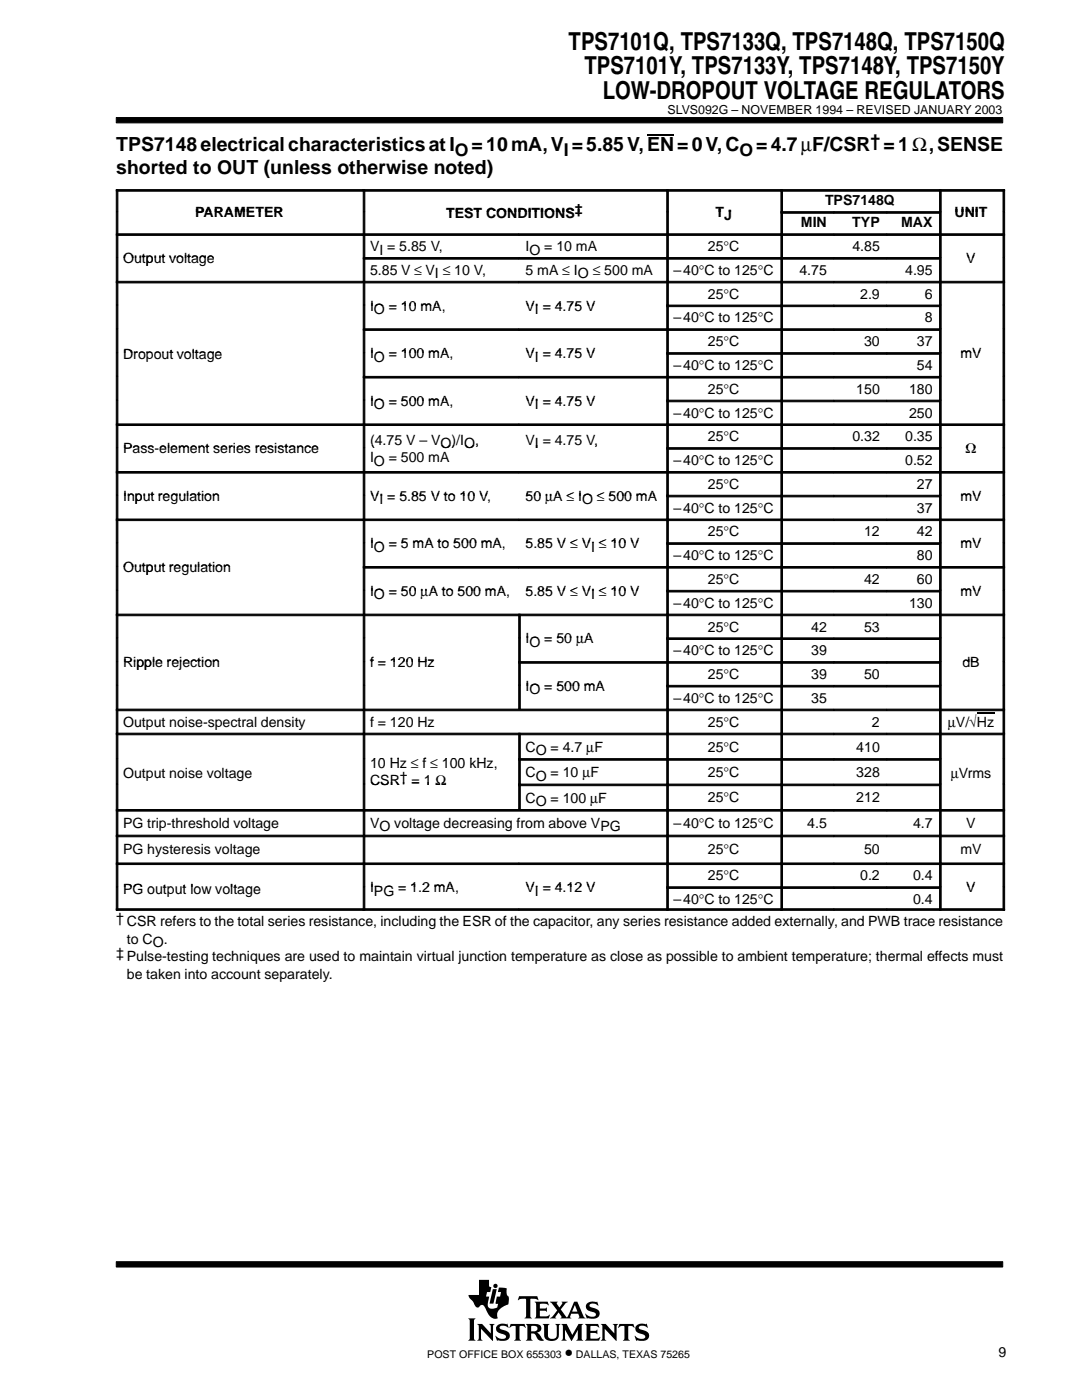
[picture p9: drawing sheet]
<svg xmlns="http://www.w3.org/2000/svg" width="216mm" height="279mm" viewBox="0 0 216 279" stroke-linecap="round" stroke-linejoin="round" font-family="sans-serif">
<g fill="#000" stroke="#000" stroke-width=".2">
<path d="M23.2 23.5h176.9v1h-176.9z" fill-rule="evenodd"/>
<path d="M23.2 251.8h176.9v1.1h-176.9z" fill-rule="evenodd"/>
</g>
<g fill="#000">
<path d="M98.3 257.3h.8l-.6 2.9h-.8z"/>
<path d="M93.4 263.1h1.5l-.3 .4v3.7l.3 .4h-1.5l.3-.4v-3.7z" fill-rule="evenodd"/>
<path d="M95.2 264.2h1l1.7 1.9v-1.5l-.3-.4h1.1l-.3 .4v3l-2.4-2.4v2l.3 .4h-1.1l.3-.6v-2.3z" fill-rule="evenodd"/>
<path d="M95.6 255.4h2v1.3l.4 .2-.2 1h-.6l-.2 .9h.6l-.3 1.2 .1 .7a.9 .9 0 0 0 1.2 .4l.6-.1 .2-.8-.5-.1 .2-1.3h.7l.2-.9h-.7l.3-1 1.5 .2v1.1l.2 .4 .2 .2v.7a.81 .81 0 0 1-.6 1 2.73 2.73 0 0 0-1.7 1.7l.1 .9h-.1a1.81 1.81 0 0 1-2.1-1.5l-.3-.6a.7 .7 0 0 0-.6-.6 .7 .7 0 0 0-.7 .5 1.12 1.12 0 0 1-1.1-1l-.7-.8-.2-.7h2.1z" fill-rule="evenodd"/>
<path d="M99.2 264.6a1.71 1.71 0 0 1 1.7-.4l.2 .1 .1-.1 .3 .8-.6-.3-.8-.1a.41 .41 0 0 0-.4 .5 .41 .41 0 0 0 .5 .3 1.29 1.29 0 0 1 1.5 1.4 1.08 1.08 0 0 1-1.2 .8l-1.1-.1-.2 .1-.4-1 .8 .5 .5 .1 .6-.1 .3-.2a.72 .72 0 0 0-.9-.7 .99 .99 0 0 1-1-.5 .99 .99 0 0 1 .1-1.1z" fill-rule="evenodd"/>
<path d="M101.9 264.2h2.8l.2 .8-.7-.4h-.4l-.1 .2v2.4l.3 .4h-1.4l.3-.4v-2.4l-.1-.2h-.5l-.7 .4z" fill-rule="evenodd"/>
<path d="M103.6 258.7h3.6l.2 .8-.4-.3-1.2 .1v3.5l.3 .3h-1.4l.2-.2 .1-.3v-3.2l-.1-.2h-.8l-.7 .3z" fill-rule="evenodd"/>
<path d="M104.9 264.2h1.9a.9 .9 0 0 1 1 .4 .9 .9 0 0 1 0 1.1l-.7 .2 .5 .4 .9 1.2a1.2 1.2 0 0 1-1.6-1l-.3-.3-.6-.1v1l.3 .5h-1.4l.3-.6v-2.3z" fill-rule="evenodd"/>
<path d="M106.7 259.8h2.6l.1 .7-.5-.3-1.2 .1v.8h1.1l.3-.2v.9l-.4-.2h-1v1l.2 .1h1.2l.5-.3h.1l-.2 .7h-2.8l.3-.5v-2.3z" fill-rule="evenodd"/>
<path d="M108.3 264.2h1.3l-.3 .4v2a.65 .65 0 0 0 .7 .6h.6l.4-.4 .1-2.1-.3-.5h1l-.3 .4v1.8a1.54 1.54 0 0 1-2.4 1l-.5-.7v-2.1z" fill-rule="evenodd"/>
<path d="M112 264.2h1.1l1.1 2.2 1.2-2.2h1l-.3 .4v2.6l.3 .4h-1.4l.3-.4v-1.8l-1.3 2.2-1.3-2.2v1.7l.4 .5h-1.1l.3-.6v-2.3z" fill-rule="evenodd"/>
<path d="M109.7 259.8h1.6l-.2 .3 .5 .8 .6-.8-.1-.3h1.2l-.4 .3-1 1.2 1.2 1.6 1.5-3.1h.6l1.2 2.9 .4 .4-1.4-.1a.22 .22 0 0 0 .2-.1 .22 .22 0 0 0 0-.3l-.2-.4h-1.4l-.2 .7 .2 .2h-2.2l.2-.3-.5-.9-.7 .9 .2 .3h-1.3l.6-.4 .9-1.2z" fill-rule="evenodd"/>
<path d="M117.1 260.2a2.08 2.08 0 0 1 1.9-.3l.2-.2 .1 .9a1.22 1.22 0 0 0-1.7-.1 .82 .82 0 0 0 .9 .6 1.06 1.06 0 0 1 1.2 1.1 1.06 1.06 0 0 1-1.2 1l-1.2-.1-.2 .1-.3-1 .8 .5 .8 .1a.46 .46 0 0 0 .5-.5 .46 .46 0 0 0-.5-.4l-.2-.1a1.11 1.11 0 0 1-1.2-1.5z" fill-rule="evenodd"/>
<path d="M116.7 264.2h2.6l.2 .8-.6-.4-1.1 .1v.9h1.1l.3-.2v.9l-.4-.3h-1v1.1l1.3 .1 .7-.4-.3 .8h-2.8l.3-.4v-2.6z" fill-rule="evenodd"/>
<path d="M119.9 264.2h1l1.7 1.9v-1.5l-.3-.4h1l-.3 .4v3l-2.3-2.4v2l.3 .4h-1.1l.3-.4v-2.6z" fill-rule="evenodd"/>
<path d="M123.6 264.2h2.8l.2 .8-.6-.4h-.5l-.1 .2v2.4l.3 .4h-1.4l.3-.4v-2.4l-.1-.2h-.5l-.7 .4z" fill-rule="evenodd"/>
<path d="M127 264.6a1.74 1.74 0 0 1 1.6-.4l.3 .1 .1-.1 .3 .8h-.1a1.2 1.2 0 0 0-1.7-.1 1.47 1.47 0 0 0 1.3 .7 1.03 1.03 0 0 1 .7 1.2 1.03 1.03 0 0 1-1.2 .8l-1.1-.1-.2 .1-.4-1 .9 .5 .9 .1a.45 .45 0 0 0 .4-.6 .45 .45 0 0 0-.6-.3l-.2-.1a1.11 1.11 0 0 1-1.2-1.4z" fill-rule="evenodd"/>
<circle cx="98.9" cy="256.6" r=".43"/>
</g>
<g fill="#fff">
<path d="M114.7 260.4l.5 1.4h-1z"/>
<path d="M106 264.7l.6-.1a.56 .56 0 0 1 .6 .5 .56 .56 0 0 1-.6 .6h-.6z" fill-rule="evenodd"/>
</g>
<path d="M129.1 26.9h5.4" fill="none" stroke="#000" stroke-width=".24"/>
<g fill="#000" stroke="#000" stroke-width=".2">
<path d="M23.2 37.8h.3v4.4h-.3z" fill-rule="evenodd"/>
<path d="M23.2 37.8h49.3v.4h-49.3z" fill-rule="evenodd"/>
<path d="M72.5 37.8h.3v4.4h-.3z" fill-rule="evenodd"/>
<path d="M72.5 37.8h60.5v.4h-60.5z" fill-rule="evenodd"/>
<path d="M133 37.8h.4v4.4h-.4z" fill-rule="evenodd"/>
<path d="M133 37.8h22.8v.4h-22.8z" fill-rule="evenodd"/>
<path d="M155.8 37.8h.3v4.4h-.3z" fill-rule="evenodd"/>
<path d="M155.8 37.8h31.7v.4h-31.7z" fill-rule="evenodd"/>
<path d="M187.5 37.8h.3v4.4h-.3z" fill-rule="evenodd"/>
<path d="M187.5 37.8h13v.4h-13z" fill-rule="evenodd"/>
<path d="M200.1 37.8h.4v4.4h-.4z" fill-rule="evenodd"/>
<path d="M23.2 42.2h.3v4.4h-.3z" fill-rule="evenodd"/>
<path d="M23.2 46.7h.3v4.7h-.3z" fill-rule="evenodd"/>
<path d="M23.2 46.7h49.3v.3h-49.3z" fill-rule="evenodd"/>
<path d="M23.2 51.4h.3v4.7h-.3z" fill-rule="evenodd"/>
<path d="M23.2 56.1h.3v4.8h-.3z" fill-rule="evenodd"/>
<path d="M23.2 56.1h49.3v.4h-49.3z" fill-rule="evenodd"/>
<path d="M72.5 42.2h.3v4.4h-.3z" fill-rule="evenodd"/>
<path d="M72.5 46.7h.3v4.7h-.3z" fill-rule="evenodd"/>
<path d="M72.5 46.7h31v.3h-31z" fill-rule="evenodd"/>
<path d="M72.5 51.4h.3v4.7h-.3z" fill-rule="evenodd"/>
<path d="M72.5 51.4h31v.3h-31z" fill-rule="evenodd"/>
<path d="M72.5 56.1h.3v4.8h-.3z" fill-rule="evenodd"/>
<path d="M72.5 56.1h31v.4h-31z" fill-rule="evenodd"/>
<path d="M103.5 46.7h29.5v.3h-29.5z" fill-rule="evenodd"/>
<path d="M103.5 51.4h29.5v.3h-29.5z" fill-rule="evenodd"/>
<path d="M103.5 56.1h29.5v.4h-29.5z" fill-rule="evenodd"/>
<path d="M133 42.2h.4v4.4h-.4z" fill-rule="evenodd"/>
<path d="M133 46.7h.4v4.7h-.4z" fill-rule="evenodd"/>
<path d="M133 46.7h22.8v.3h-22.8z" fill-rule="evenodd"/>
<path d="M133 51.4h.4v4.7h-.4z" fill-rule="evenodd"/>
<path d="M133 51.4h22.8v.3h-22.8z" fill-rule="evenodd"/>
<path d="M133 56.1h.4v4.8h-.4z" fill-rule="evenodd"/>
<path d="M133 56.1h22.8v.4h-22.8z" fill-rule="evenodd"/>
<path d="M155.8 42.2h.3v4.4h-.3z" fill-rule="evenodd"/>
<path d="M155.8 42.2h10.6v.4h-10.6z" fill-rule="evenodd"/>
<path d="M155.8 46.7h.3v4.7h-.3z" fill-rule="evenodd"/>
<path d="M155.8 46.7h10.6v.3h-10.6z" fill-rule="evenodd"/>
<path d="M155.8 51.4h.3v4.7h-.3z" fill-rule="evenodd"/>
<path d="M155.8 51.4h10.6v.3h-10.6z" fill-rule="evenodd"/>
<path d="M155.8 56.1h.3v4.8h-.3z" fill-rule="evenodd"/>
<path d="M155.8 56.1h10.6v.4h-10.6z" fill-rule="evenodd"/>
<path d="M166.4 42.2h10.5v.4h-10.5z" fill-rule="evenodd"/>
<path d="M166.4 46.7h10.5v.3h-10.5z" fill-rule="evenodd"/>
<path d="M166.4 51.4h10.5v.3h-10.5z" fill-rule="evenodd"/>
<path d="M166.4 56.1h10.5v.4h-10.5z" fill-rule="evenodd"/>
<path d="M176.9 42.2h10.6v.4h-10.6z" fill-rule="evenodd"/>
<path d="M176.9 46.7h10.6v.3h-10.6z" fill-rule="evenodd"/>
<path d="M176.9 51.4h10.6v.3h-10.6z" fill-rule="evenodd"/>
<path d="M176.9 56.1h10.6v.4h-10.6z" fill-rule="evenodd"/>
<path d="M187.5 42.2h.3v4.4h-.3z" fill-rule="evenodd"/>
<path d="M187.5 46.7h.3v4.7h-.3z" fill-rule="evenodd"/>
<path d="M187.5 46.7h13v.3h-13z" fill-rule="evenodd"/>
<path d="M187.5 51.4h.3v4.7h-.3z" fill-rule="evenodd"/>
<path d="M187.5 56.1h.3v4.8h-.3z" fill-rule="evenodd"/>
<path d="M187.5 56.1h13v.4h-13z" fill-rule="evenodd"/>
<path d="M200.1 42.2h.4v4.4h-.4z" fill-rule="evenodd"/>
<path d="M200.1 46.7h.4v4.7h-.4z" fill-rule="evenodd"/>
<path d="M200.1 51.4h.4v4.7h-.4z" fill-rule="evenodd"/>
<path d="M200.1 56.1h.4v4.8h-.4z" fill-rule="evenodd"/>
<path d="M23.2 60.9h.3v4.7h-.3z" fill-rule="evenodd"/>
<path d="M23.2 65.6h.3v4.8h-.3z" fill-rule="evenodd"/>
<path d="M23.2 70.4h.3v4.7h-.3z" fill-rule="evenodd"/>
<path d="M23.2 75.1h.3v4.7h-.3z" fill-rule="evenodd"/>
<path d="M23.2 79.9h.3v4.7h-.3z" fill-rule="evenodd"/>
<path d="M72.5 60.9h.3v4.7h-.3z" fill-rule="evenodd"/>
<path d="M72.5 65.6h.3v4.8h-.3z" fill-rule="evenodd"/>
<path d="M72.5 65.6h31v.3h-31z" fill-rule="evenodd"/>
<path d="M72.5 70.4h.3v4.7h-.3z" fill-rule="evenodd"/>
<path d="M72.5 75.1h.3v4.7h-.3z" fill-rule="evenodd"/>
<path d="M72.5 75.1h31v.3h-31z" fill-rule="evenodd"/>
<path d="M72.5 79.9h.3v4.7h-.3z" fill-rule="evenodd"/>
<path d="M103.5 65.6h29.5v.3h-29.5z" fill-rule="evenodd"/>
<path d="M103.5 75.1h29.5v.3h-29.5z" fill-rule="evenodd"/>
<path d="M133 60.9h.4v4.7h-.4z" fill-rule="evenodd"/>
<path d="M133 60.9h22.8v.3h-22.8z" fill-rule="evenodd"/>
<path d="M133 65.6h.4v4.8h-.4z" fill-rule="evenodd"/>
<path d="M133 65.6h22.8v.3h-22.8z" fill-rule="evenodd"/>
<path d="M133 70.4h.4v4.7h-.4z" fill-rule="evenodd"/>
<path d="M133 70.4h22.8v.3h-22.8z" fill-rule="evenodd"/>
<path d="M133 75.1h.4v4.7h-.4z" fill-rule="evenodd"/>
<path d="M133 75.1h22.8v.3h-22.8z" fill-rule="evenodd"/>
<path d="M133 79.9h.4v4.7h-.4z" fill-rule="evenodd"/>
<path d="M133 79.9h22.8v.3h-22.8z" fill-rule="evenodd"/>
<path d="M155.8 60.9h.3v4.7h-.3z" fill-rule="evenodd"/>
<path d="M155.8 60.9h10.6v.3h-10.6z" fill-rule="evenodd"/>
<path d="M155.8 65.6h.3v4.8h-.3z" fill-rule="evenodd"/>
<path d="M155.8 65.6h10.6v.3h-10.6z" fill-rule="evenodd"/>
<path d="M155.8 70.4h.3v4.7h-.3z" fill-rule="evenodd"/>
<path d="M155.8 70.4h10.6v.3h-10.6z" fill-rule="evenodd"/>
<path d="M155.8 75.1h.3v4.7h-.3z" fill-rule="evenodd"/>
<path d="M155.8 75.1h10.6v.3h-10.6z" fill-rule="evenodd"/>
<path d="M155.8 79.9h.3v4.7h-.3z" fill-rule="evenodd"/>
<path d="M155.8 79.9h10.6v.3h-10.6z" fill-rule="evenodd"/>
<path d="M166.4 60.9h10.5v.3h-10.5z" fill-rule="evenodd"/>
<path d="M166.4 65.6h10.5v.3h-10.5z" fill-rule="evenodd"/>
<path d="M166.4 70.4h10.5v.3h-10.5z" fill-rule="evenodd"/>
<path d="M166.4 75.1h10.5v.3h-10.5z" fill-rule="evenodd"/>
<path d="M166.4 79.9h10.5v.3h-10.5z" fill-rule="evenodd"/>
<path d="M176.9 60.9h10.6v.3h-10.6z" fill-rule="evenodd"/>
<path d="M176.9 65.6h10.6v.3h-10.6z" fill-rule="evenodd"/>
<path d="M176.9 70.4h10.6v.3h-10.6z" fill-rule="evenodd"/>
<path d="M176.9 75.1h10.6v.3h-10.6z" fill-rule="evenodd"/>
<path d="M176.9 79.9h10.6v.3h-10.6z" fill-rule="evenodd"/>
<path d="M187.5 60.9h.3v4.7h-.3z" fill-rule="evenodd"/>
<path d="M187.5 65.6h.3v4.8h-.3z" fill-rule="evenodd"/>
<path d="M187.5 70.4h.3v4.7h-.3z" fill-rule="evenodd"/>
<path d="M187.5 75.1h.3v4.7h-.3z" fill-rule="evenodd"/>
<path d="M187.5 79.9h.3v4.7h-.3z" fill-rule="evenodd"/>
<path d="M200.1 60.9h.4v4.7h-.4z" fill-rule="evenodd"/>
<path d="M200.1 65.6h.4v4.8h-.4z" fill-rule="evenodd"/>
<path d="M200.1 70.4h.4v4.7h-.4z" fill-rule="evenodd"/>
<path d="M200.1 75.1h.4v4.7h-.4z" fill-rule="evenodd"/>
<path d="M200.1 79.9h.4v4.7h-.4z" fill-rule="evenodd"/>
<path d="M23.2 84.6h.3v4.7h-.3z" fill-rule="evenodd"/>
<path d="M23.2 84.6h49.3v.3h-49.3z" fill-rule="evenodd"/>
<path d="M23.2 89.3h.3v4.8h-.3z" fill-rule="evenodd"/>
<path d="M23.2 94.1h.3v4.7h-.3z" fill-rule="evenodd"/>
<path d="M23.2 94.1h49.3v.3h-49.3z" fill-rule="evenodd"/>
<path d="M23.2 98.8h.3v4.8h-.3z" fill-rule="evenodd"/>
<path d="M72.5 84.6h.3v4.7h-.3z" fill-rule="evenodd"/>
<path d="M72.5 84.6h31v.3h-31z" fill-rule="evenodd"/>
<path d="M72.5 89.3h.3v4.8h-.3z" fill-rule="evenodd"/>
<path d="M72.5 94.1h.3v4.7h-.3z" fill-rule="evenodd"/>
<path d="M72.5 94.1h31v.3h-31z" fill-rule="evenodd"/>
<path d="M72.5 98.8h.3v4.8h-.3z" fill-rule="evenodd"/>
<path d="M103.5 84.6h29.5v.3h-29.5z" fill-rule="evenodd"/>
<path d="M103.5 94.1h29.5v.3h-29.5z" fill-rule="evenodd"/>
<path d="M133 84.6h.4v4.7h-.4z" fill-rule="evenodd"/>
<path d="M133 84.6h22.8v.3h-22.8z" fill-rule="evenodd"/>
<path d="M133 89.3h.4v4.8h-.4z" fill-rule="evenodd"/>
<path d="M133 89.3h22.8v.4h-22.8z" fill-rule="evenodd"/>
<path d="M133 94.1h.4v4.7h-.4z" fill-rule="evenodd"/>
<path d="M133 94.1h22.8v.3h-22.8z" fill-rule="evenodd"/>
<path d="M133 98.8h.4v4.8h-.4z" fill-rule="evenodd"/>
<path d="M133 98.8h22.8v.4h-22.8z" fill-rule="evenodd"/>
<path d="M155.8 84.6h.3v4.7h-.3z" fill-rule="evenodd"/>
<path d="M155.8 84.6h10.6v.3h-10.6z" fill-rule="evenodd"/>
<path d="M155.8 89.3h.3v4.8h-.3z" fill-rule="evenodd"/>
<path d="M155.8 89.3h10.6v.4h-10.6z" fill-rule="evenodd"/>
<path d="M155.8 94.1h.3v4.7h-.3z" fill-rule="evenodd"/>
<path d="M155.8 94.1h10.6v.3h-10.6z" fill-rule="evenodd"/>
<path d="M155.8 98.8h.3v4.8h-.3z" fill-rule="evenodd"/>
<path d="M155.8 98.8h10.6v.4h-10.6z" fill-rule="evenodd"/>
<path d="M166.4 84.6h10.5v.3h-10.5z" fill-rule="evenodd"/>
<path d="M166.4 89.3h10.5v.4h-10.5z" fill-rule="evenodd"/>
<path d="M166.4 94.1h10.5v.3h-10.5z" fill-rule="evenodd"/>
<path d="M166.4 98.8h10.5v.4h-10.5z" fill-rule="evenodd"/>
<path d="M176.9 84.6h10.6v.3h-10.6z" fill-rule="evenodd"/>
<path d="M176.9 89.3h10.6v.4h-10.6z" fill-rule="evenodd"/>
<path d="M176.9 94.1h10.6v.3h-10.6z" fill-rule="evenodd"/>
<path d="M176.9 98.8h10.6v.4h-10.6z" fill-rule="evenodd"/>
<path d="M187.5 84.6h.3v4.7h-.3z" fill-rule="evenodd"/>
<path d="M187.5 84.6h13v.3h-13z" fill-rule="evenodd"/>
<path d="M187.5 89.3h.3v4.8h-.3z" fill-rule="evenodd"/>
<path d="M187.5 94.1h.3v4.7h-.3z" fill-rule="evenodd"/>
<path d="M187.5 94.1h13v.3h-13z" fill-rule="evenodd"/>
<path d="M187.5 98.8h.3v4.8h-.3z" fill-rule="evenodd"/>
<path d="M200.1 84.6h.4v4.7h-.4z" fill-rule="evenodd"/>
<path d="M200.1 89.3h.4v4.8h-.4z" fill-rule="evenodd"/>
<path d="M200.1 94.1h.4v4.7h-.4z" fill-rule="evenodd"/>
<path d="M200.1 98.8h.4v4.8h-.4z" fill-rule="evenodd"/>
<path d="M23.2 103.6h.3v4.7h-.3z" fill-rule="evenodd"/>
<path d="M23.2 103.6h49.3v.3h-49.3z" fill-rule="evenodd"/>
<path d="M23.2 108.3h.3v4.7h-.3z" fill-rule="evenodd"/>
<path d="M23.2 113.1h.3v4.7h-.3z" fill-rule="evenodd"/>
<path d="M23.2 117.8h.3v4.7h-.3z" fill-rule="evenodd"/>
<path d="M72.5 103.6h.3v4.7h-.3z" fill-rule="evenodd"/>
<path d="M72.5 103.6h31v.3h-31z" fill-rule="evenodd"/>
<path d="M72.5 108.3h.3v4.7h-.3z" fill-rule="evenodd"/>
<path d="M72.5 113.1h.3v4.7h-.3z" fill-rule="evenodd"/>
<path d="M72.5 113.1h31v.3h-31z" fill-rule="evenodd"/>
<path d="M72.5 117.8h.3v4.7h-.3z" fill-rule="evenodd"/>
<path d="M103.5 103.6h29.5v.3h-29.5z" fill-rule="evenodd"/>
<path d="M103.5 113.1h29.5v.3h-29.5z" fill-rule="evenodd"/>
<path d="M133 103.6h.4v4.7h-.4z" fill-rule="evenodd"/>
<path d="M133 103.6h22.8v.3h-22.8z" fill-rule="evenodd"/>
<path d="M133 108.3h.4v4.7h-.4z" fill-rule="evenodd"/>
<path d="M133 108.3h22.8v.3h-22.8z" fill-rule="evenodd"/>
<path d="M133 113.1h.4v4.7h-.4z" fill-rule="evenodd"/>
<path d="M133 113.1h22.8v.3h-22.8z" fill-rule="evenodd"/>
<path d="M133 117.8h.4v4.7h-.4z" fill-rule="evenodd"/>
<path d="M133 117.8h22.8v.3h-22.8z" fill-rule="evenodd"/>
<path d="M155.8 103.6h.3v4.7h-.3z" fill-rule="evenodd"/>
<path d="M155.8 103.6h10.6v.3h-10.6z" fill-rule="evenodd"/>
<path d="M155.8 108.3h.3v4.7h-.3z" fill-rule="evenodd"/>
<path d="M155.8 108.3h10.6v.3h-10.6z" fill-rule="evenodd"/>
<path d="M155.8 113.1h.3v4.7h-.3z" fill-rule="evenodd"/>
<path d="M155.8 113.1h10.6v.3h-10.6z" fill-rule="evenodd"/>
<path d="M155.8 117.8h.3v4.7h-.3z" fill-rule="evenodd"/>
<path d="M155.8 117.8h10.6v.3h-10.6z" fill-rule="evenodd"/>
<path d="M166.4 103.6h10.5v.3h-10.5z" fill-rule="evenodd"/>
<path d="M166.4 108.3h10.5v.3h-10.5z" fill-rule="evenodd"/>
<path d="M166.4 113.1h10.5v.3h-10.5z" fill-rule="evenodd"/>
<path d="M166.4 117.8h10.5v.3h-10.5z" fill-rule="evenodd"/>
<path d="M176.9 103.6h10.6v.3h-10.6z" fill-rule="evenodd"/>
<path d="M176.9 108.3h10.6v.3h-10.6z" fill-rule="evenodd"/>
<path d="M176.9 113.1h10.6v.3h-10.6z" fill-rule="evenodd"/>
<path d="M176.9 117.8h10.6v.3h-10.6z" fill-rule="evenodd"/>
<path d="M187.5 103.6h.3v4.7h-.3z" fill-rule="evenodd"/>
<path d="M187.5 103.6h13v.3h-13z" fill-rule="evenodd"/>
<path d="M187.5 108.3h.3v4.7h-.3z" fill-rule="evenodd"/>
<path d="M187.5 113.1h.3v4.7h-.3z" fill-rule="evenodd"/>
<path d="M187.5 113.1h13v.3h-13z" fill-rule="evenodd"/>
<path d="M187.5 117.8h.3v4.7h-.3z" fill-rule="evenodd"/>
<path d="M200.1 103.6h.4v4.7h-.4z" fill-rule="evenodd"/>
<path d="M200.1 108.3h.4v4.7h-.4z" fill-rule="evenodd"/>
<path d="M200.1 113.1h.4v4.7h-.4z" fill-rule="evenodd"/>
<path d="M200.1 117.8h.4v4.7h-.4z" fill-rule="evenodd"/>
<path d="M23.2 122.6h.3v4.7h-.3z" fill-rule="evenodd"/>
<path d="M23.2 122.6h49.3v.3h-49.3z" fill-rule="evenodd"/>
<path d="M23.2 127.3h.3v4.7h-.3z" fill-rule="evenodd"/>
<path d="M23.2 132h.3v4.8h-.3z" fill-rule="evenodd"/>
<path d="M23.2 136.8h.3v4.7h-.3z" fill-rule="evenodd"/>
<path d="M72.5 122.6h.3v4.7h-.3z" fill-rule="evenodd"/>
<path d="M72.5 122.6h31v.3h-31z" fill-rule="evenodd"/>
<path d="M72.5 127.3h.3v4.7h-.3z" fill-rule="evenodd"/>
<path d="M72.5 132h.3v4.8h-.3z" fill-rule="evenodd"/>
<path d="M72.5 136.8h.3v4.7h-.3z" fill-rule="evenodd"/>
<path d="M103.5 122.6h.3v4.7h-.3z" fill-rule="evenodd"/>
<path d="M103.5 122.6h29.5v.3h-29.5z" fill-rule="evenodd"/>
<path d="M103.5 127.3h.3v4.7h-.3z" fill-rule="evenodd"/>
<path d="M103.5 132h.3v4.8h-.3z" fill-rule="evenodd"/>
<path d="M103.5 132h29.5v.4h-29.5z" fill-rule="evenodd"/>
<path d="M103.5 136.8h.3v4.7h-.3z" fill-rule="evenodd"/>
<path d="M133 122.6h.4v4.7h-.4z" fill-rule="evenodd"/>
<path d="M133 122.6h22.8v.3h-22.8z" fill-rule="evenodd"/>
<path d="M133 127.3h.4v4.7h-.4z" fill-rule="evenodd"/>
<path d="M133 127.3h22.8v.3h-22.8z" fill-rule="evenodd"/>
<path d="M133 132h.4v4.8h-.4z" fill-rule="evenodd"/>
<path d="M133 132h22.8v.4h-22.8z" fill-rule="evenodd"/>
<path d="M133 136.8h.4v4.7h-.4z" fill-rule="evenodd"/>
<path d="M133 136.8h22.8v.3h-22.8z" fill-rule="evenodd"/>
<path d="M155.8 122.6h.3v4.7h-.3z" fill-rule="evenodd"/>
<path d="M155.8 122.6h10.6v.3h-10.6z" fill-rule="evenodd"/>
<path d="M155.8 127.3h.3v4.7h-.3z" fill-rule="evenodd"/>
<path d="M155.8 127.3h10.6v.3h-10.6z" fill-rule="evenodd"/>
<path d="M155.8 132h.3v4.8h-.3z" fill-rule="evenodd"/>
<path d="M155.8 132h10.6v.4h-10.6z" fill-rule="evenodd"/>
<path d="M155.8 136.8h.3v4.7h-.3z" fill-rule="evenodd"/>
<path d="M155.8 136.8h10.6v.3h-10.6z" fill-rule="evenodd"/>
<path d="M166.4 122.6h10.5v.3h-10.5z" fill-rule="evenodd"/>
<path d="M166.4 127.3h10.5v.3h-10.5z" fill-rule="evenodd"/>
<path d="M166.4 132h10.5v.4h-10.5z" fill-rule="evenodd"/>
<path d="M166.4 136.8h10.5v.3h-10.5z" fill-rule="evenodd"/>
<path d="M176.9 122.6h10.6v.3h-10.6z" fill-rule="evenodd"/>
<path d="M176.9 127.3h10.6v.3h-10.6z" fill-rule="evenodd"/>
<path d="M176.9 132h10.6v.4h-10.6z" fill-rule="evenodd"/>
<path d="M176.9 136.8h10.6v.3h-10.6z" fill-rule="evenodd"/>
<path d="M187.5 122.6h.3v4.7h-.3z" fill-rule="evenodd"/>
<path d="M187.5 122.6h13v.3h-13z" fill-rule="evenodd"/>
<path d="M187.5 127.3h.3v4.7h-.3z" fill-rule="evenodd"/>
<path d="M187.5 132h.3v4.8h-.3z" fill-rule="evenodd"/>
<path d="M187.5 136.8h.3v4.7h-.3z" fill-rule="evenodd"/>
<path d="M200.1 122.6h.4v4.7h-.4z" fill-rule="evenodd"/>
<path d="M200.1 127.3h.4v4.7h-.4z" fill-rule="evenodd"/>
<path d="M200.1 132h.4v4.8h-.4z" fill-rule="evenodd"/>
<path d="M200.1 136.8h.4v4.7h-.4z" fill-rule="evenodd"/>
<path d="M23.2 141.5h.3v4.8h-.3z" fill-rule="evenodd"/>
<path d="M23.2 141.5h49.3v.3h-49.3z" fill-rule="evenodd"/>
<path d="M23.2 146.3h.3v5.1h-.3z" fill-rule="evenodd"/>
<path d="M23.2 146.3h49.3v.3h-49.3z" fill-rule="evenodd"/>
<path d="M23.2 151.4h.3v5.1h-.3z" fill-rule="evenodd"/>
<path d="M23.2 156.5h.3v5h-.3z" fill-rule="evenodd"/>
<path d="M72.5 141.5h.3v4.8h-.3z" fill-rule="evenodd"/>
<path d="M72.5 141.5h60.5v.3h-60.5z" fill-rule="evenodd"/>
<path d="M72.5 146.3h.3v5.1h-.3z" fill-rule="evenodd"/>
<path d="M72.5 146.3h31v.3h-31z" fill-rule="evenodd"/>
<path d="M72.5 151.4h.3v5.1h-.3z" fill-rule="evenodd"/>
<path d="M72.5 156.5h.3v5h-.3z" fill-rule="evenodd"/>
<path d="M103.5 146.3h.3v5.1h-.3z" fill-rule="evenodd"/>
<path d="M103.5 146.3h29.5v.3h-29.5z" fill-rule="evenodd"/>
<path d="M103.5 151.4h.3v5.1h-.3z" fill-rule="evenodd"/>
<path d="M103.5 151.4h29.5v.3h-29.5z" fill-rule="evenodd"/>
<path d="M103.5 156.5h.3v5h-.3z" fill-rule="evenodd"/>
<path d="M103.5 156.5h29.5v.3h-29.5z" fill-rule="evenodd"/>
<path d="M133 141.5h.4v4.8h-.4z" fill-rule="evenodd"/>
<path d="M133 141.5h22.8v.3h-22.8z" fill-rule="evenodd"/>
<path d="M133 146.3h.4v5.1h-.4z" fill-rule="evenodd"/>
<path d="M133 146.3h22.8v.3h-22.8z" fill-rule="evenodd"/>
<path d="M133 151.4h.4v5.1h-.4z" fill-rule="evenodd"/>
<path d="M133 151.4h22.8v.3h-22.8z" fill-rule="evenodd"/>
<path d="M133 156.5h.4v5h-.4z" fill-rule="evenodd"/>
<path d="M133 156.5h22.8v.3h-22.8z" fill-rule="evenodd"/>
<path d="M155.8 141.5h.3v4.8h-.3z" fill-rule="evenodd"/>
<path d="M155.8 141.5h10.6v.3h-10.6z" fill-rule="evenodd"/>
<path d="M155.8 146.3h.3v5.1h-.3z" fill-rule="evenodd"/>
<path d="M155.8 146.3h10.6v.3h-10.6z" fill-rule="evenodd"/>
<path d="M155.8 151.4h.3v5.1h-.3z" fill-rule="evenodd"/>
<path d="M155.8 151.4h10.6v.3h-10.6z" fill-rule="evenodd"/>
<path d="M155.8 156.5h.3v5h-.3z" fill-rule="evenodd"/>
<path d="M155.8 156.5h10.6v.3h-10.6z" fill-rule="evenodd"/>
<path d="M166.4 141.5h10.5v.3h-10.5z" fill-rule="evenodd"/>
<path d="M166.4 146.3h10.5v.3h-10.5z" fill-rule="evenodd"/>
<path d="M166.4 151.4h10.5v.3h-10.5z" fill-rule="evenodd"/>
<path d="M166.4 156.5h10.5v.3h-10.5z" fill-rule="evenodd"/>
<path d="M176.9 141.5h10.6v.3h-10.6z" fill-rule="evenodd"/>
<path d="M176.9 146.3h10.6v.3h-10.6z" fill-rule="evenodd"/>
<path d="M176.9 151.4h10.6v.3h-10.6z" fill-rule="evenodd"/>
<path d="M176.9 156.5h10.6v.3h-10.6z" fill-rule="evenodd"/>
<path d="M187.5 141.5h.3v4.8h-.3z" fill-rule="evenodd"/>
<path d="M187.5 141.5h13v.3h-13z" fill-rule="evenodd"/>
<path d="M187.5 146.3h.3v5.1h-.3z" fill-rule="evenodd"/>
<path d="M187.5 146.3h13v.3h-13z" fill-rule="evenodd"/>
<path d="M187.5 151.4h.3v5.1h-.3z" fill-rule="evenodd"/>
<path d="M187.5 156.5h.3v5h-.3z" fill-rule="evenodd"/>
<path d="M200.1 141.5h.4v4.8h-.4z" fill-rule="evenodd"/>
<path d="M200.1 146.3h.4v5.1h-.4z" fill-rule="evenodd"/>
<path d="M200.1 151.4h.4v5.1h-.4z" fill-rule="evenodd"/>
<path d="M200.1 156.5h.4v5h-.4z" fill-rule="evenodd"/>
<path d="M23.2 161.6h.3v5.1h-.3z" fill-rule="evenodd"/>
<path d="M23.2 161.6h49.3v.3h-49.3z" fill-rule="evenodd"/>
<path d="M23.2 166.7h.3v5.5h-.3z" fill-rule="evenodd"/>
<path d="M23.2 166.7h49.3v.3h-49.3z" fill-rule="evenodd"/>
<path d="M23.2 172.2h.3v4.8h-.3z" fill-rule="evenodd"/>
<path d="M23.2 172.2h49.3v.3h-49.3z" fill-rule="evenodd"/>
<path d="M23.2 177h.3v4.7h-.3z" fill-rule="evenodd"/>
<path d="M72.5 161.6h.3v5.1h-.3z" fill-rule="evenodd"/>
<path d="M72.5 161.6h60.5v.3h-60.5z" fill-rule="evenodd"/>
<path d="M72.5 166.7h.3v5.5h-.3z" fill-rule="evenodd"/>
<path d="M72.5 166.7h60.5v.3h-60.5z" fill-rule="evenodd"/>
<path d="M72.5 172.2h.3v4.8h-.3z" fill-rule="evenodd"/>
<path d="M72.5 172.2h31v.3h-31z" fill-rule="evenodd"/>
<path d="M72.5 177h.3v4.7h-.3z" fill-rule="evenodd"/>
<path d="M103.5 172.2h29.5v.3h-29.5z" fill-rule="evenodd"/>
<path d="M133 161.6h.4v5.1h-.4z" fill-rule="evenodd"/>
<path d="M133 161.6h22.8v.3h-22.8z" fill-rule="evenodd"/>
<path d="M133 166.7h.4v5.5h-.4z" fill-rule="evenodd"/>
<path d="M133 166.7h22.8v.3h-22.8z" fill-rule="evenodd"/>
<path d="M133 172.2h.4v4.8h-.4z" fill-rule="evenodd"/>
<path d="M133 172.2h22.8v.3h-22.8z" fill-rule="evenodd"/>
<path d="M133 177h.4v4.7h-.4z" fill-rule="evenodd"/>
<path d="M133 177h22.8v.3h-22.8z" fill-rule="evenodd"/>
<path d="M155.8 161.6h.3v5.1h-.3z" fill-rule="evenodd"/>
<path d="M155.8 161.6h10.6v.3h-10.6z" fill-rule="evenodd"/>
<path d="M155.8 166.7h.3v5.5h-.3z" fill-rule="evenodd"/>
<path d="M155.8 166.7h10.6v.3h-10.6z" fill-rule="evenodd"/>
<path d="M155.8 172.2h.3v4.8h-.3z" fill-rule="evenodd"/>
<path d="M155.8 172.2h10.6v.3h-10.6z" fill-rule="evenodd"/>
<path d="M155.8 177h.3v4.7h-.3z" fill-rule="evenodd"/>
<path d="M155.8 177h10.6v.3h-10.6z" fill-rule="evenodd"/>
<path d="M166.4 161.6h10.5v.3h-10.5z" fill-rule="evenodd"/>
<path d="M166.4 166.7h10.5v.3h-10.5z" fill-rule="evenodd"/>
<path d="M166.4 172.2h10.5v.3h-10.5z" fill-rule="evenodd"/>
<path d="M166.4 177h10.5v.3h-10.5z" fill-rule="evenodd"/>
<path d="M176.9 161.6h10.6v.3h-10.6z" fill-rule="evenodd"/>
<path d="M176.9 166.7h10.6v.3h-10.6z" fill-rule="evenodd"/>
<path d="M176.9 172.2h10.6v.3h-10.6z" fill-rule="evenodd"/>
<path d="M176.9 177h10.6v.3h-10.6z" fill-rule="evenodd"/>
<path d="M187.5 161.6h.3v5.1h-.3z" fill-rule="evenodd"/>
<path d="M187.5 161.6h13v.3h-13z" fill-rule="evenodd"/>
<path d="M187.5 166.7h.3v5.5h-.3z" fill-rule="evenodd"/>
<path d="M187.5 166.7h13v.3h-13z" fill-rule="evenodd"/>
<path d="M187.5 172.2h.3v4.8h-.3z" fill-rule="evenodd"/>
<path d="M187.5 172.2h13v.3h-13z" fill-rule="evenodd"/>
<path d="M187.5 177h.3v4.7h-.3z" fill-rule="evenodd"/>
<path d="M200.1 161.6h.4v5.1h-.4z" fill-rule="evenodd"/>
<path d="M200.1 166.7h.4v5.5h-.4z" fill-rule="evenodd"/>
<path d="M200.1 172.2h.4v4.8h-.4z" fill-rule="evenodd"/>
<path d="M200.1 177h.4v4.7h-.4z" fill-rule="evenodd"/>
<path d="M23.2 181.4h49.3v.3h-49.3z" fill-rule="evenodd"/>
<path d="M72.5 181.4h31v.3h-31z" fill-rule="evenodd"/>
<path d="M103.5 181.4h29.5v.3h-29.5z" fill-rule="evenodd"/>
<path d="M133 181.4h22.8v.3h-22.8z" fill-rule="evenodd"/>
<path d="M155.8 181.4h10.6v.3h-10.6z" fill-rule="evenodd"/>
<path d="M166.4 181.4h10.5v.3h-10.5z" fill-rule="evenodd"/>
<path d="M176.9 181.4h10.6v.3h-10.6z" fill-rule="evenodd"/>
<path d="M187.5 181.4h13v.3h-13z" fill-rule="evenodd"/>
</g>
<path d="M194.9 142.4h3.5" fill="none" stroke="#000" stroke-width=".36"/>
<g font-size="4.9">
<text x="113.5" y="9.9">TPS7101Q, TPS7133Q, TPS7148Q, TPS7150Q</text>
<text x="116.6" y="14.8">TPS7101Y, TPS7133Y, TPS7148Y, TPS7150Y</text>
<text x="120.3" y="19.8">LOW-DROPOUT VOLTAGE REGULATORS</text>
</g>
<g font-size="3.9">
<text x="23.2" y="34.8">shorted to OUT (unless otherwise noted)</text>
<text x="23.2" y="30.2">TPS7148 electrical characteristics at I</text>
</g>
<g font-size="3.5">
<text x="173.7" y="29.2">†= 1Ω, SENSE</text>
<text x="90.7" y="31.2">O= 10 mA, VI= 5.85 V, EN= 0 V, CO= 4.7µF/CSR</text>
<text x="112.7" y="271">•</text>
</g>
<g font-size="2.8">
<text x="164.6" y="41">TPS7148Q</text>
<text x="38.9" y="43.3">PARAMETER</text>
<text x="89" y="43.4">TEST CONDITIONS‡</text>
<text x="142.8" y="43.3">TJ</text>
<text x="159.8" y="45.4">MIN</text>
<text x="170.1" y="45.4">TYP</text>
<text x="179.8" y="45.4">MAX</text>
<text x="190.5" y="43.3">UNIT</text>
<text x="24.6" y="52.5">Output voltage</text>
<text x="73.8" y="50.1">VI = 5.85 V,</text>
<text x="104.9" y="50.1">IO = 10 mA</text>
<text x="141.3" y="50.1">25°C</text>
<text x="170.1" y="50.1">4.85</text>
<text x="192.8" y="52.5">V</text>
<text x="73.8" y="54.9">5.85 V ≤ VI ≤ 10 V,</text>
<text x="104.9" y="54.9">5 mA ≤ IO ≤ 500 mA</text>
<text x="134.4" y="54.9">–40°C to 125°C</text>
<text x="141.3" y="59.6">25°C</text>
<text x="159.5" y="54.9">4.75</text>
<text x="171.6" y="59.6">2.9</text>
<text x="180.6" y="54.9">4.95</text>
<text x="184.5" y="59.6">6</text>
<text x="73.8" y="62">IO = 10 mA,</text>
<text x="73.8" y="62">IO = 10 mA</text>
<text x="104.9" y="62">VI = 4.75 V</text>
<text x="104.9" y="62">VI = 4 75 V</text>
<text x="134.4" y="64.4">–40°C to 125°C</text>
<text x="184.5" y="64.4">8</text>
<text x="24.6" y="71.7">Dropout voltage</text>
<text x="73.8" y="71.5">IO = 100 mA,</text>
<text x="73.8" y="71.5">IO = 100 mA</text>
<text x="104.9" y="71.5">VI = 4.75 V</text>
<text x="104.9" y="71.5">VI = 4 75 V</text>
<text x="141.3" y="69.1">25°C</text>
<text x="172.4" y="69.1">30</text>
<text x="183" y="69.1">37</text>
<text x="191.6" y="71.5">mV</text>
<text x="134.4" y="73.9">–40°C to 125°C</text>
<text x="183" y="73.9">54</text>
<text x="73.8" y="81">IO = 500 mA</text>
<text x="73.8" y="81">IO = 500 mA,</text>
<text x="104.9" y="81">VI = 4.75 V</text>
<text x="104.9" y="81">VI = 4 75 V</text>
<text x="134.4" y="83.3">–40°C to 125°C</text>
<text x="141.3" y="78.6">25°C</text>
<text x="170.9" y="78.6">150</text>
<text x="181.4" y="78.6">180</text>
<text x="181.4" y="83.3">250</text>
<text x="73.8" y="88.7">(4.75 V – VO)/IO,</text>
<text x="73.8" y="88.7">(</text>
<text x="87.9" y="89.4">O) O,</text>
<text x="104.9" y="88.7">VII = 4.75 V,,</text>
<text x="141.3" y="88.1">25°C</text>
<text x="170.1" y="88.1">0.32</text>
<text x="180.6" y="88.1">0.35</text>
<text x="24.6" y="90.4">Pass element series resistance</text>
<text x="24.6" y="90.4">Pass-element series resistance</text>
<text x="73.8" y="92.3">IO = 500 mA</text>
<text x="134.4" y="92.8">–40°C to 125°C</text>
<text x="180.6" y="92.8">0.52</text>
<text x="192.7" y="90.4">Ω</text>
<text x="24.6" y="99.9">Input regulation</text>
<text x="73.8" y="99.9">VI = 5.85 V to 10 V</text>
<text x="73.8" y="99.9">VI = 5 85 V to 10 V,</text>
<text x="104.9" y="99.9">50 µA ≤ IO ≤ 500 mA</text>
<text x="141.3" y="97.6">25°C</text>
<text x="183" y="97.6">27</text>
<text x="191.6" y="99.9">mV</text>
<text x="134.4" y="102.3">–40°C to 125°C</text>
<text x="141.3" y="107.1">25°C</text>
<text x="172.4" y="107.1">12</text>
<text x="183" y="102.3">37</text>
<text x="183" y="107.1">42</text>
<text x="73.8" y="109.4">IO = 5 mA to 500 mA</text>
<text x="73.8" y="109.4">IO = 5 mA to 500 mA,</text>
<text x="104.9" y="109.4">5 85 V ≤ VI ≤ 10 V</text>
<text x="104.9" y="109.4">5.85 V ≤ VI ≤ 10 V</text>
<text x="134.4" y="111.8">–40°C to 125°C</text>
<text x="183" y="111.8">80</text>
<text x="191.6" y="109.4">mV</text>
<text x="24.6" y="114.2">Output regulation</text>
<text x="73.8" y="118.9">IO = 50 µA to 500 mA</text>
<text x="73.8" y="118.9">IO = 50 µA to 500 mA,</text>
<text x="104.9" y="118.9">5 85 V ≤ V ≤ 10 V</text>
<text x="104.9" y="118.9">5.85 V ≤ VII ≤ 10 V</text>
<text x="141.3" y="116.5">25°C</text>
<text x="172.4" y="116.5">42</text>
<text x="183" y="116.5">60</text>
<text x="191.6" y="118.9">mV</text>
<text x="134.4" y="121.3">–40°C to 125°C</text>
<text x="181.4" y="121.3">130</text>
<text x="104.9" y="128.4">IO = 50 µA</text>
<text x="134.4" y="130.8">–40°C to 125°C</text>
<text x="141.3" y="126">25°C</text>
<text x="161.9" y="126">42</text>
<text x="161.9" y="130.8">39</text>
<text x="172.4" y="126">53</text>
<text x="24.6" y="133.1">Ripple rejection</text>
<text x="73.8" y="133.1">f = 120 Hz</text>
<text x="104.9" y="137.9">IO = 500 mA</text>
<text x="141.3" y="135.5">25°C</text>
<text x="161.9" y="135.5">39</text>
<text x="172.4" y="135.5">50</text>
<text x="192" y="133.1">dB</text>
<text x="134.4" y="140.3">–40°C to 125°C</text>
<text x="161.9" y="140.3">35</text>
<text x="24.6" y="145">Output noise-spectral density</text>
<text x="73.8" y="145">f = 120 Hz</text>
<text x="141.3" y="145">25°C</text>
<text x="141.3" y="150">25°C</text>
<text x="170.9" y="150">410</text>
<text x="174" y="145">2</text>
<text x="189.1" y="145">µV/√Hz</text>
<text x="24.6" y="155.2">Output noise voltage</text>
<text x="73.8" y="153.2">10 H</text>
<text x="73.8" y="153.2">10 Hz ≤ f ≤ 100 kH</text>
<text x="82" y="153.2">≤ f ≤ 100 kHz,</text>
<text x="104.9" y="150.1">CO = 4.7 µF</text>
<text x="104.9" y="155.1">CO = 10 µF</text>
<text x="141.3" y="155.1">25°C</text>
<text x="170.9" y="155.1">328</text>
<text x="189.7" y="155.2">µVrms</text>
<text x="73.8" y="156.7">CSR† = 1 Ω</text>
<text x="104.9" y="160.2">CO = 100 µF</text>
<text x="141.3" y="160.1">25°C</text>
<text x="170.9" y="160.1">212</text>
<text x="24.6" y="165.3">PG trip-threshold voltage</text>
<text x="73.8" y="165.2">VO voltage decreasing from above VPG</text>
<text x="134.4" y="165.2">–40°C to 125°C</text>
<text x="161.1" y="165.2">4.5</text>
<text x="182.2" y="165.2">4.7</text>
<text x="192.8" y="165.2">V</text>
<text x="24.6" y="170.5">PG hysteresis voltage</text>
<text x="141.3" y="170.4">25°C</text>
<text x="172.4" y="170.4">50</text>
<text x="191.6" y="170.4">mV</text>
<text x="24.6" y="178.3">PG output low voltage</text>
<text x="73.8" y="178.1">IPG = 1.2 mA,</text>
<text x="73.8" y="178.1">IPG = 1 2 mA</text>
<text x="104.9" y="178.1">VI = 4.12 V</text>
<text x="104.9" y="178.1">VI = 4 12 V</text>
<text x="141.3" y="175.7">25°C</text>
<text x="171.6" y="175.7">0.2</text>
<text x="182.2" y="175.7">0.4</text>
<text x="192.8" y="178.1">V</text>
<text x="23.2" y="184.1">† CSR refers to the total series resistance, including the ESR of the capacitor, any series resistance added externally, and PWB trace resistance</text>
<text x="134.4" y="180.5">–40°C to 125°C</text>
<text x="182.2" y="180.5">0.4</text>
<text x="23.2" y="191.2">‡ Pulse-testing techniques are used to maintain virtual junction temperature as close as possible to ambient temperature; thermal effects must</text>
<text x="25.3" y="188.4">to CO.</text>
<text x="25.3" y="195.4">be taken into account separately.</text>
<text x="199.2" y="270.8">9</text>
</g>
<text font-size="2.5" x="133.2" y="22.7">SLVS092G – NOVEMBER 1994 – REVISED JANUARY 2003</text>
<g font-size="2.1">
<text x="85.3" y="271">POST OFFICE BOX 655303</text>
<text x="114.9" y="271">DALLAS, TEXAS 75265</text>
</g>
</svg>
